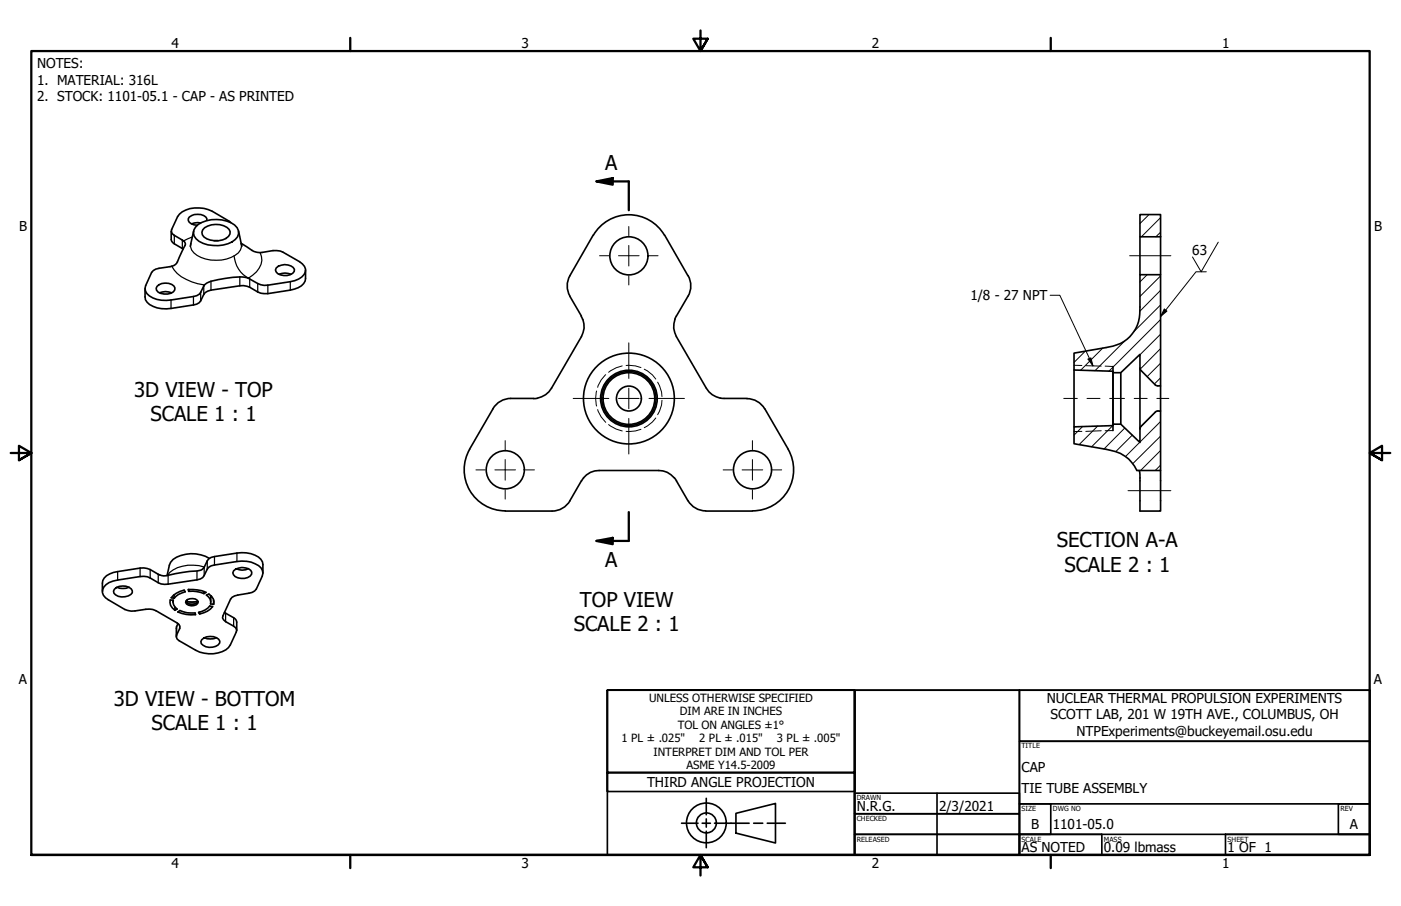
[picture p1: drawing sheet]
<svg xmlns="http://www.w3.org/2000/svg" width="432mm" height="279mm" viewBox="0 0 432 279" stroke-linecap="round" stroke-linejoin="round" font-family="sans-serif">
<!-- layer: Hatch (ANSI) -->
<g fill="none" stroke="#000" stroke-width=".31">
<path d="M354.1 66.2l-2.8 2.8M357.7 71.6l-1.5 1.4M357.7 67.1l-5.9 5.9M353.6 84.7l-2.3 2.2M357.7 98.6l-15.9 15.9M357.7 94l-8.2 8.2M357.7 89.5l-6.4 6.4M357.7 85.1l-6.4 6.3M334.5 108.3l-3.5 3.5M339.9 107.3l-6.8 6.9M346.6 105.2l-9.2 9.2M357.7 116.5l-1.9 1.9"/>
<path d="M357.7 112l-4.1 4.1M357.7 107.5l-6.3 6.4M357.7 103.1l-6.4 6.3M333.7 131.5l-2.7 2.7M338.3 131.4l-5.7 5.7M343 131.3l-6.6 6.5M343.4 130.8l-.4 .4M346.6 132l-6.4 6.5M349 134.2l-5.1 5.1M351.3 136.4l-4.4 4.4M356.2 127l-4.6 4.6M357.7 138.9l-6.2 6.2"/>
<path d="M357.7 134.5l-8.6 8.5M357.7 130l-6.4 6.3M357.7 143.4l-1.7 1.7"/>
</g>
<!-- layer: Visible (ANSI) -->
<g fill="none" stroke="#000" stroke-width=".51">
<path d="M52.8 71.3l.1 3.1 .8 .8 2.8 1.6M59.7 71.2l-1.1 4.7M60.3 70a9.8 9.8 0 0 1 12-.6 2.96 2.96 0 0 1-.8 5.2 10.5 10.5 0 0 1-11-.9 2.62 2.62 0 0 1-.2-3.7zM61.8 68.8l-.9-.2-1.8 .4M63.1 70.2a6.3 6.3 0 0 1 7.5 .5 1.87 1.87 0 0 1-.9 2.8 6.7 6.7 0 0 1-6.8-.4 1.77 1.77 0 0 1 .2-2.9zM63.8 68a1.78 1.78 0 0 0-1.9-1.8 3.6 3.6 0 0 0-3.9 1.2 1.78 1.78 0 0 0 1.8 1.9l1 .2M66 74.2h1.2M71.1 68.6l-5.7-3.4a9.3 9.3 0 0 0-10.1 .8l-.6 .8-1.8 4-.1 .6a6.5 6.5 0 0 0 3.8 2.9 1.11 1.11 0 0 1 .4 1.4l-1.8 3.7a3.1 3.1 0 0 1-2.7 2.8l-3.5 .5-1.8 .7-.5 .6-1.8 4.1a2.59 2.59 0 0 0 1.1 3.1 8.8 8.8 0 0 0 6.7 1.3l7.9-1.3a5.1 5.1 0 0 0 2.4-3.3l.4-.3a8.2 8.2 0 0 1 3.8-1.4l4.5-.7h3.5a8.7 8.7 0 0 1 4.2 1.9l2 .6 1.1-.1 7-1a5.6 5.6 0 0 0 4.6-3.1 2.95 2.95 0 0 0-1.8-3.1l-5.1-2.9a9.6 9.6 0 0 0-7 .1h-.7a5.9 5.9 0 0 1-3.5-1.8l-1.6-1M73.5 71.2l1 4.7M182.8 72.5l-7.1 12.5a6.3 6.3 0 0 0 0 6.3M182.9 72.6a12.7 12.7 0 0 1 21.9 0M204.9 72.5l7.2 12.5a6.4 6.4 0 0 1 0 6.4l-3.6 6.1"/>
<path d="M351.3 66.2h6.4v6.8h-6.4zM351.3 73v11.7M357.7 73v11.7M48.4 88.3a3.7 3.7 0 0 1 5.5 .5 1.96 1.96 0 0 1-2.2 1.9 3.6 3.6 0 0 1-3.4-1.2l-.2-.6zM49.1 90.3a4.8 4.8 0 0 1 3.8 0M85.2 82.6a3.8 3.8 0 0 1 5.5 .5 2.07 2.07 0 0 1-2.2 1.9 3.1 3.1 0 0 1-3.6-1.8zM86 84.6a4.8 4.8 0 0 1 3.7 0M94.2 83.3v2.6a3.8 3.8 0 0 1-3.5 3.3l-8.2 1.4a7 7 0 0 1-5.5-2l-2-.5h-1.1l-8.9 1.4-1.8 .7-1.4 2.6-1.2 1-7.9 1.3a8.4 8.4 0 0 1-7.4-1.9l-.5-.7-.1-3.5M175.6 91.4l3.6 6.1M179.1 97.5l.5 1M179.6 98.5a6.2 6.2 0 0 1-.4 5.3l-9.2 15.9a6.6 6.6 0 0 1-5.5 3.2h-7.1a6.4 6.4 0 0 0-5.5 3.2l-7.2 12.5M208 98.5a6.2 6.2 0 0 0 .5 5.3l9.2 15.9a6.4 6.4 0 0 0 4.4 3.1"/>
<path d="M208.4 97.5l-.4 1M351.3 84.7h6.4v34.3l-1.6-.3-4.7-4.8-.1-4.6-5.9 5.6h-2.4v-.4l-12-.4v-5.2l9.9-1.7a11.3 11.3 0 0 0 10.4-12.5zM331 114.1v17.5M343 113v19.8M345.4 114.9v15.9M351.3 113.5v18.8M357.7 119v7.7M144.8 138.5a12.7 12.7 0 0 0 10.9 19.1h14.4a6.4 6.4 0 0 0 5.6-3.2l3.5-6.1M222.1 122.8l8.1 .1a6.3 6.3 0 0 1 5.5 3.2l7.3 12.5M242.9 138.5a12.7 12.7 0 0 1-11 19.1l-14.4-.1a6.3 6.3 0 0 1-5.5-3.1l-3.5-6.1M331 131.6l12-.3v-.5h2.4l5.9 5.7 .1-4.7 4.7-4.7 .3-.3 1.3-.1v18.4h-7.3a11.4 11.4 0 0 0-9.5-6.5l-9.9-1.8zM207.8 147.4a6 6 0 0 0-4.8-2.3h-18.3a6.1 6.1 0 0 0-5.5 3.2"/>
<path d="M207.9 147.4l.6 .9M351 145.1l.3 1.3v11.2h6.4v-12.5M64.5 172.2a10.4 10.4 0 0 0-11.2 .3l-.7 .9-.4 .9-.7 3.2M72 176a4.1 4.1 0 0 1 5.3-.1l.3 .6a2.07 2.07 0 0 1-2.2 1.9 3.1 3.1 0 0 1-3.6-1.7zM72.8 175.4a4.2 4.2 0 0 0 3.8 0M81 176.7v-2.6a3.4 3.4 0 0 0-2.5-2.9 9.9 9.9 0 0 0-5.5-.6l-7.9 1.3a5.7 5.7 0 0 0-2.4 3.3 2.56 2.56 0 0 1-2 .9l-6.7 .8a7.1 7.1 0 0 1-4.8 .4 8.8 8.8 0 0 0-6-2.1l-6.9 1.1a4.7 4.7 0 0 0-4.7 6.1M32.7 180.3l2.2-1.1 8.3-1.4a6.5 6.5 0 0 1 5.6 1.9l.9 .4h2.1l9.9-1.5 .8-.5 1.8-3.2 .8-.4 7.9-1.3a8.2 8.2 0 0 1 7.5 1.9l.5 1.7-.2 .9-1.8 4-1.3 1-4.4 .8-1.8 .7-2.8 5.7-.1 .7 .3 .5 3.1 2 .6 .5 .4 .6-2 4.7a7.4 7.4 0 0 1-8.1 2.5l-2.6-.9-5.7-3.4-.2-.6v-.7l1-1.9v-.7l-.2-.6-7.1-4.3a8.8 8.8 0 0 0-6.5 .1l-1.2 .1-1.9-.5-5.1-3a2.63 2.63 0 0 1-1.8-2.2 2.63 2.63 0 0 1 1.1-2.5zM35.2 181.7a3.7 3.7 0 0 1 5.6 .5 1.96 1.96 0 0 1-2.3 1.8 3.4 3.4 0 0 1-3.4-1.1l-.1-.6zM36 181.1a4.8 4.8 0 0 0 3.8 0M53.3 185.1v.6M53.7 183.4v1.1l-.9-.2a6.8 6.8 0 0 1 4-2.3l.3 .5a5.7 5.7 0 0 0-3.4 2M53.9 187.2v1l.7-.4a2.58 2.58 0 0 1-1.2-2.7l-.9-.1a2.92 2.92 0 0 0 1.4 3.2"/>
<path d="M54.8 188.7l.6-.4a8.6 8.6 0 0 0 4.7 .7l.2 .5a10.6 10.6 0 0 1-5.5-.8zM54.9 192.3l-.5 .9v3.1M57.3 185.3a2.53 2.53 0 0 1 3.8 .2 2.18 2.18 0 0 1-3.9 .3zM57.7 185.9l-.4-.4 1.8 .2 1.9-.2-.4 .4M58.2 182.4a9.5 9.5 0 0 1 4.7 .7M58.2 181.8v.6l-.2-.6a11.6 11.6 0 0 1 5.5 .9l-.6 .4v-.7M61.5 188.8v.6l-.3-.6a5.7 5.7 0 0 0 3.4-1.9l.9 .2a6.4 6.4 0 0 1-4 2.3M62.2 197.3a4.1 4.1 0 0 1 5.2-.2l.4 .6a2.08 2.08 0 0 1-2.3 1.9 3.6 3.6 0 0 1-3.5-1.1l-.1-.6zM63 196.7a4.8 4.8 0 0 0 3.7 0M65 183.7v2M65 183.8h.2M65.8 185v1.4l-.9-.2a2.5 2.5 0 0 0-1.3-2.7l.8-.3a2.83 2.83 0 0 1 1.4 3.2"/>
<path d="M69.2 188.8l2.8 1.7 .8 .8 .2 3.1"/>
<circle cx="193.8" cy="78.9" r="5.9"/>
<circle cx="193.8" cy="122.9" r="3.8"/>
<circle cx="193.8" cy="122.9" r="8"/>
<circle cx="193.8" cy="122.9" r="8.4"/>
<circle cx="193.8" cy="122.9" r="8.7"/>
<circle cx="193.8" cy="122.9" r="14"/>
<circle cx="155.7" cy="144.9" r="5.9"/>
<circle cx="231.9" cy="144.9" r="5.9"/>
</g>
<!-- layer: Visible Narrow (ANSI) -->
<g fill="none" stroke="#000" stroke-width=".38">
<path d="M53.7 72.6v2.6M56.2 74v2.6M58.8 75.2a3.3 3.3 0 0 0 1.9 3.5 11.8 11.8 0 0 0 12.8-.7l.6-.9 .3-1v-.9M59.2 73.1l-2.6 1.2M72.1 78.9a8.6 8.6 0 0 0 4.5 6.9h-.1M80.2 77.9a5.5 5.5 0 0 1-2.3 6.9l-1.3 1M52.7 92.5v2.6M53 82.1a11.5 11.5 0 0 0 8 5.4l2 .4M59.6 91.4v2.6M61.8 90.2v2.6M62.8 88.2v2.6M65 86.7v2.8"/>
<path d="M73.9 85.4v2.7M77 86v2.6M79.4 87.4v2.6M82.5 87.9v2.7M89.5 86.9v2.6M36.3 176.3v2.6M43.2 175.2v2.6M46.3 175.6v2.6M48.8 177.1v2.6M51.8 177.4v2.7M60.7 176.1v2.7M62.9 174.9v2.6"/>
<path d="M63 174.9a11.5 11.5 0 0 0-10.7 1.6l-.7 1M63.9 173v2.5M66.1 171.6v2.6M73 170.6v2.6M54.4 193.2v2.6M55.4 192.9v1M57.2 185.5a2.43 2.43 0 0 0 3.8 0M57.3 185.5l1.2 .2 2.5-.2M57.7 185.9a3.7 3.7 0 0 0 2.9 0M65 184.1h.3M69.5 189.1v2.6M72 190.5v2.6"/>
</g>
<!-- layer: Hidden Narrow (ANSI) -->
<g fill="none" stroke="#000" stroke-width=".31">
<path d="M186.7 115.6a8.3 8.3 0 0 0-2.5 3.8M191.8 112.8l-1.9 .6-2.3 1.4M193 112.7l2.8 .1 1.7 .5M198.6 113.9l2.5 1.7 1 1.3M202.7 117.9l1.2 3 .1 1.4M331 112.6l2.4 .1M334.6 112.8l4.8 .1M340.6 112.9l2.4 .1M183.9 120.6a8.6 8.6 0 0 0 0 4.6M184.2 126.3a9 9 0 0 0 2.5 3.9M187.6 130.9l2.3 1.4 1.9 .6M197.5 132.4l-1.7 .5-2.8 .1"/>
<path d="M202.1 128.9l-1 1.2-2.5 1.8M204 123.4l-.1 1.5-1.2 3M333.4 133l-2.4 .1M339.4 132.8l-4.8 .2M343 132.8h-2.4"/>
</g>
<!-- layer: Section Line (ANSI) -->
<path d="M183.8 55.9l5-1v2.1zM183.8 55.9h10v8.9M193.8 157.9v8.9h-10M183.8 166.8l5-.9v1.9z" fill="none" stroke="#000" stroke-width=".7"/>
<g fill="#000">
<path d="M183.8 55.9l5-1v2.1z" fill-rule="evenodd"/>
<path d="M183.8 166.8l5-.9v1.9z" fill-rule="evenodd"/>
</g>
<!-- layer: Border (ANSI) -->
<path d="M107.9 11.7v4M215.9 9.4v6.3l-2.2-3.8h4.4l-2.2 3.8 2.2-3.8M323.8 11.7v4M3.3 139.7h6.4l-3.9-2.2v4.4l3.9-2.2-3.9 2.2M428.5 139.7h-6.4l3.9-2.2v4.4l-3.9-2.2 3.9 2.2M9.7 263.7v-248h412.4v248h-412.4h412.4M107.9 263.7v4M218.1 267.5l-2.2-3.8 2.2 3.8h-4.4l2.2-3.8v6.3M323.8 263.7v4" fill="none" stroke="#000" stroke-width=".7"/>
<!-- layer: Title (ANSI) -->
<g fill="none" stroke="#000" stroke-width=".51">
<path d="M187.2 212.9h76.2h-76.2v31.2h76.2v-5.8h-76.2h76.2v-25.4v50.8h-76.2zM263.4 212.9h50.8v50.8h-50.8zM263.4 212.9h158.7v50.8h-158.7zM314.2 212.9h107.9v15.7h-107.9zM314.2 228.6h107.9v19.3h-107.9zM210.1 253.9h5M216.4 253.9h2.5M217.7 246.2v5.1M217.7 252.5v2.6M217.7 256.3v5.1M220.2 253.9h10.7M226.8 250.8l12.2-3v12.2l-12.2-3.1z"/>
<path d="M232.3 253.9h2.8M236.5 253.9h5.6M263.4 244.6h50.8v6.4h-50.8zM263.4 251h50.8v6.3h-50.8zM263.4 257.3h50.8v6.4h-50.8zM288.8 244.6v19.1M314.2 257.3h25.4v6.4h-25.4zM314.2 247.9h9.6v9.4h-9.6zM314.2 257.3h107.9v6.4h-107.9zM377.7 257.3h44.4v6.4h-44.4zM412.5 247.9h9.6v9.4h-9.6z"/>
<circle cx="217.7" cy="253.8" r="6.1"/>
<circle cx="217.7" cy="253.8" r="3.1"/>
</g>
<!-- layer: Symbol (ANSI) -->
<path d="M375.5 74.7l-5.3 9.1-2.7-4.6M323.7 91.1h2.9l10.3 21.7M358.8 95.3l.9 .6-2 1.7zM371.8 83.8h-3.2l-10.9 13.8M335.3 110.7l.9-.3 .7 2.4z" fill="none" stroke="#000" stroke-width=".31"/>
<g fill="#000">
<path d="M358.8 95.3l.9 .6-2 1.7z" fill-rule="evenodd"/>
<path d="M335.3 110.7l.9-.3 .7 2.4z" fill-rule="evenodd"/>
</g>
<!-- layer: Center Mark (ANSI) -->
<g fill="none" stroke="#000" stroke-width=".31">
<path d="M184.8 78.9h2.8M190.6 78.9h6.4M193.8 69.8v2.9M193.8 75.7v6.3M200 78.9h2.8M193.8 85v2.9M193.8 105.7v11M193.8 119.7v6.3M155.7 135.9v2.8M176.7 122.9h10.9M190.6 122.9h6.4M193.8 129v11"/>
<path d="M200 122.9h10.9M231.9 135.9v2.8M146.7 144.9h2.8M152.5 144.9h6.4M155.7 141.7v6.4M155.7 151.1v2.8M161.9 144.9h2.8M222.9 144.9h2.8M228.7 144.9h6.4M231.9 141.7v6.4M231.9 151.1v2.8M238.1 144.9h2.8"/>
</g>
<!-- layer: Centerline (ANSI) -->
<path d="M348.2 78.9h12.7M327.9 122.9h4.1M335 122.9h4M342 122.9h4.6M349.6 122.9h4M356.6 122.9h3.6M347.7 151.3h13.2" fill="none" stroke="#000" stroke-width=".31"/>
<g font-size="6.3">
<text x="186.5" y="52.5">A</text>
<text x="41.3" y="122.4">3D VIEW - TOP</text>
<text x="46.4" y="129.9">SCALE 1 : 1</text>
<text x="325.7" y="168.7">SECTION A-A</text>
<text x="186.5" y="174.9">A</text>
<text x="328" y="176.3">SCALE 2 : 1</text>
<text x="178.8" y="187.1">TOP VIEW</text>
<text x="176.8" y="194.7">SCALE 2 : 1</text>
<text x="35.1" y="217.7">3D VIEW - BOTTOM</text>
<text x="46.7" y="225.2">SCALE 1 : 1</text>
</g>
<g font-size="4.2">
<text x="52.8" y="14.7">4</text>
<text x="160.8" y="14.7">3</text>
<text x="268.7" y="14.7">2</text>
<text x="376.7" y="14.7">1</text>
<text x="11.4" y="21.1">NOTES:</text>
<text x="11.4" y="26.1">1. MATERIAL: 316L</text>
<text x="11.4" y="31.2">2. STOCK: 1101-05.1 - CAP - AS PRINTED</text>
<text x="5.9" y="71.4">B</text>
<text x="423.5" y="71.4">B</text>
<text x="367.5" y="78.5">63</text>
<text x="299.1" y="92.6">1/8 - 27 NPT</text>
<text x="5.8" y="211.1">A</text>
<text x="423.4" y="211.1">A</text>
<text x="322.6" y="216.9">NUCLEAR THERMAL PROPULSION EXPERIMENTS</text>
<text x="323.8" y="221.9">SCOTT LAB, 201 W 19TH AVE., COLUMBUS, OH</text>
<text x="331.8" y="226.9">NTPExperiments@buckeyemail.osu.edu</text>
<text x="314.8" y="238.1">CAP</text>
<text x="199.5" y="242.7">THIRD ANGLE PROJECTION</text>
<text x="314.8" y="244.4">TIE TUBE ASSEMBLY</text>
<text x="264" y="250.1">N.R.G.</text>
<text x="289.4" y="250.2">2/3/2021</text>
<text x="317.8" y="255.7">B</text>
<text x="324.5" y="255.7">1101-05.0</text>
<text x="416.1" y="255.7">A</text>
<text x="314.8" y="262.8">AS NOTED</text>
<text x="340.2" y="262.9">0.09 lbmass</text>
<text x="378.3" y="262.8">1 OF 1</text>
<text x="52.8" y="267.7">4</text>
<text x="160.8" y="267.7">3</text>
<text x="268.7" y="267.7">2</text>
<text x="376.7" y="267.7">1</text>
</g>
<g font-size="3.5">
<text x="200.1" y="216.4">UNLESS OTHERWISE SPECIFIED</text>
<text x="209.5" y="220.6">DIM ARE IN INCHES</text>
<text x="208.9" y="224.8">TOL ON ANGLES ±1°</text>
<text x="191.6" y="228.9">1 PL ± .025&quot;</text>
<text x="201.4" y="233.1">INTERPRET DIM AND TOL PER</text>
<text x="215.5" y="228.9">2 PL ± .015&quot;</text>
<text x="239.5" y="228.9">3 PL ± .005&quot;</text>
<text x="211.6" y="237.3">ASME Y14.5-2009</text>
</g>
<g font-size="2.2">
<text x="314.8" y="230.8">TITLE</text>
<text x="264" y="246.8">DRAWN</text>
<text x="314.8" y="250.2">SIZE</text>
<text x="324.5" y="250.2">DWG NO</text>
<text x="413.1" y="250.1">REV</text>
<text x="264" y="253.2">CHECKED</text>
<text x="264" y="259.6">RELEASED</text>
<text x="314.8" y="259.6">SCALE</text>
<text x="340.2" y="259.6">MASS</text>
<text x="378.3" y="259.6">SHEET</text>
</g>
</svg>
